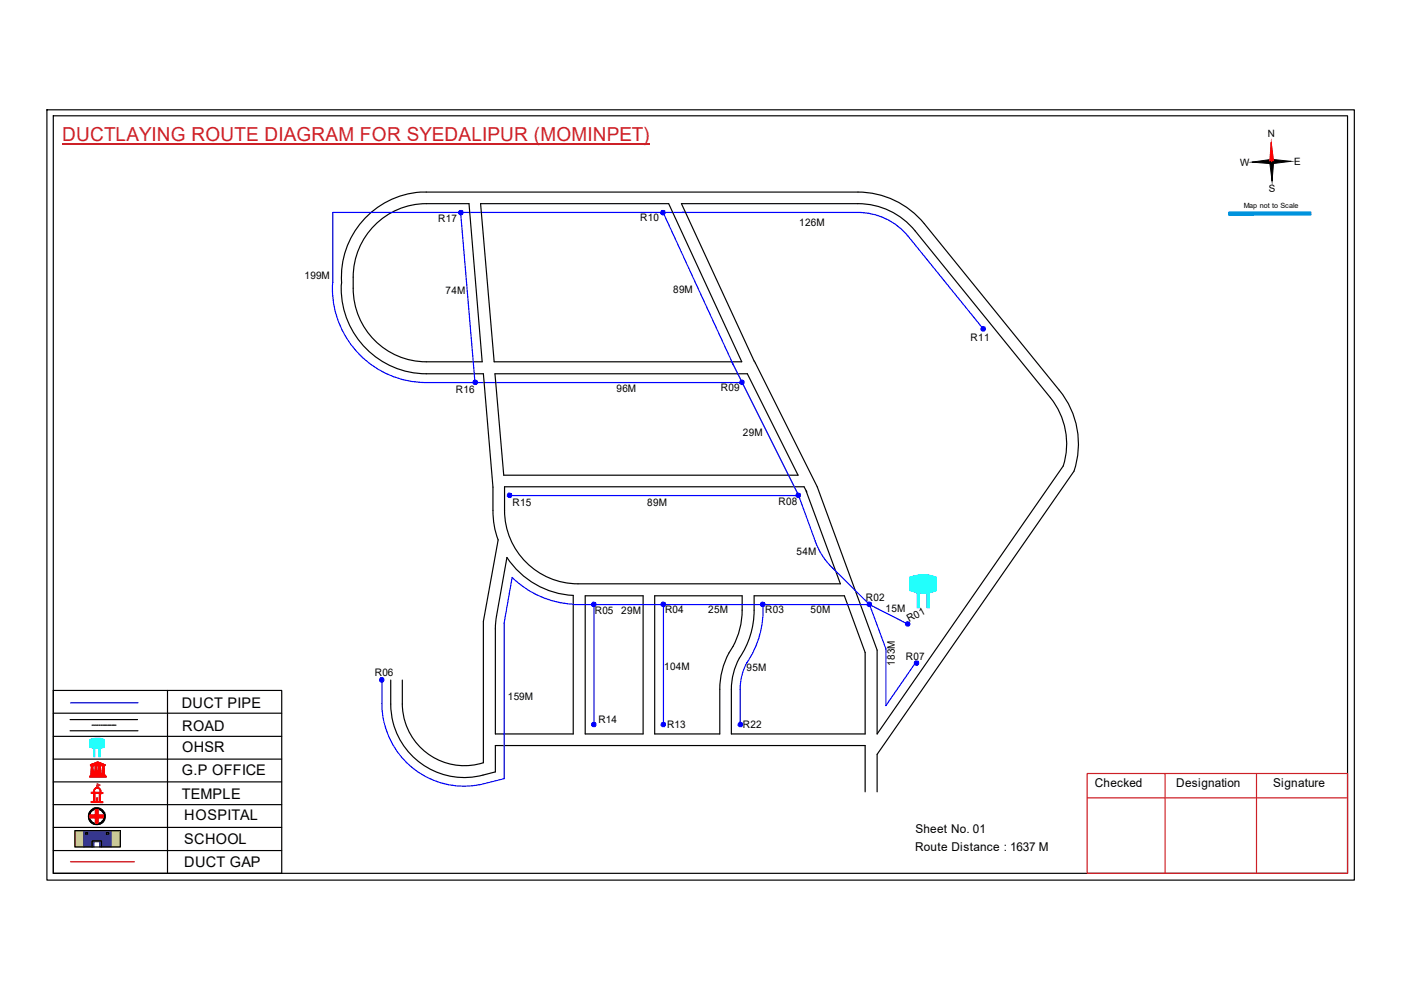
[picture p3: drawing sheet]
<svg xmlns="http://www.w3.org/2000/svg" width="297mm" height="210mm" viewBox="0 0 297 210" stroke-linecap="round" stroke-linejoin="round" font-family="sans-serif">
<path d="M11.3 151.2h48.4M11.3 156.1h48.4M14.9 152.6h14.3M14.9 154.9h14.3M35.5 146.4v38.8M11.3 175.4h48.4M11.3 161h48.4M11.3 165.8h48.4M11.3 170.6h48.4M11.3 180.3h48.4" fill="none" stroke="#000" stroke-width=".25"/>
<path d="M21 158.6h.3v1.8h-.3z" fill-rule="evenodd" fill="#0ffffc"/>
<path d="M21 158.6h.3v1.8h-.3z" fill="none" stroke="#0ffffc" stroke-width=".21"/>
<path d="M19.9 158.6h.2v1.8h-.2z" fill-rule="evenodd" fill="#0ffffc"/>
<path d="M19 156.9l1.6-.4 1.5 .3v1.6l-1.5 .3-1.6-.4zM19.9 158.6h.2v1.8h-.2z" fill="none" stroke="#0ffffc" stroke-width=".21"/>
<path d="M19 156.8a4 4 0 0 1 3.1 0v1.7a4.5 4.5 0 0 1-3-.1z" fill-rule="evenodd" fill="#0ffffc"/>
<path d="M19 156.8a4 4 0 0 1 3.1 0v1.7a4.5 4.5 0 0 1-3-.1z" fill="none" stroke="#0ffffc" stroke-width=".21"/>
<path d="M19 164.6h3.5v.2h-3.5zM19.2 164.3h3.1v.2h-3.1zM19.2 162.1l1.5-.6 1.6 .7zM19.3 162.4l.6-.1-.2 .1 .1 1.7h-.5l.1-1.7zM19.3 164.2h2.8v.1h-2.8zM19.5 162.1l1.2-.5 1.3 .5zM20.1 162.3h.5v1.8h-.5zM20.7 161.7l.2 .1-.2 .3zM20.9 162.3h.5v1.8h-.5zM21.6 162.3l.6 .1h-.1v1.7h-.4l.1-1.7z" fill="none" stroke="#f00" stroke-width=".21"/>
<path d="M21.6 162.3h.5v1.8h-.5z" fill-rule="evenodd" fill="#f00"/>
<path d="M21.6 162.3h.5v1.8h-.5z" fill="none" stroke="#f00" stroke-width=".21"/>
<path d="M20.9 162.3h.5v1.8h-.5z" fill-rule="evenodd" fill="#f00"/>
<path d="M20.9 162.3h.5v1.8h-.5z" fill="none" stroke="#f00" stroke-width=".21"/>
<path d="M20.1 162.3h.5v1.8h-.5z" fill-rule="evenodd" fill="#f00"/>
<path d="M20.1 162.3h.5v1.8h-.5z" fill="none" stroke="#f00" stroke-width=".21"/>
<path d="M19.3 162.3h.5v1.8h-.5z" fill-rule="evenodd" fill="#f00"/>
<path d="M19.3 162.3h.5v1.8h-.5z" fill="none" stroke="#f00" stroke-width=".21"/>
<path d="M20.6 161.7h.4v.4h-.4z" fill-rule="evenodd" fill="#f00"/>
<path d="M19 164.6h3.6v.2h-3.6zM19 164.7h3.6M19.2 164.3h3.1v.2h-3.1zM19.2 164.4h3.1M19.3 164.2h2.8v.1h-2.8zM19.3 164.3h2.8M20.6 161.7h.4v.4h-.4z" fill="none" stroke="#f00" stroke-width=".21"/>
<path d="M19.2 162.1l1-.4a.94 .94 0 0 1 1.1 0l1 .4v.2h-3.1zM19.9 162.1h.7l-.1-.3zM21 161.8l-.1 .3h.7z" fill-rule="evenodd" fill="#f00"/>
<path d="M19.2 162.1l1-.4a.94 .94 0 0 1 1.1 0l1 .4v.2h-3.1zM19.9 162.1l.6-.3 .1 .3zM20.1 168.1h1l-.1 1.9-.9-.1zM20.1 167.2a.73 .73 0 0 1 .9-.2 .73 .73 0 0 1 .4 .9v.2h.4v.1h-.5v1.7l.5 .1v.2l-2.5-.1v-.2h.6v-1.8h-.5v-.1h.5v-.4zM20.1 167.3a.55 .55 0 0 1 1 0l.2 .8-1.4-.1zM20.5 169.2l.1 .6zM20.6 166.5l.1 .5zM21 161.8l.6 .3h-.7z" fill="none" stroke="#f00" stroke-width=".21"/>
<path d="M20.6 166.2l.6 .3-.5 .3z" fill="none" stroke="#e66000" stroke-width=".21"/>
<path d="M20 167.2a.8 .8 0 0 1 1.4 .3v.5l.4 .1v.1l-.5 .1v1.5l.1 .2h.4v.2h-2.5v-.3l.6-.1v-1.6h-.6v-.2h.5zM20.1 167.4l-.2 .6h1.3l-.1-.6-.2-.3h-.5zM20.1 168.3v1.6h.9v-1.7zM20.4 169.2h.3l-.1 .7h-.2z" fill-rule="evenodd" fill="#f00"/>
<path d="M20 167.2a.8 .8 0 0 1 1.4 .3v.5l.4 .1v.1l-.5 .1v1.5l.1 .2h.4v.2h-2.5v-.3l.6-.1v-1.6h-.6v-.2h.5zM20.1 167.4l.3-.3h.5l.2 .3 .1 .6h-1.3zM20.1 168.3l.9-.1v1.7h-.9zM20.4 169.2h.3l-.1 .7h-.2z" fill="none" stroke="#f00" stroke-width=".21"/>
<path d="M20.6 166.5v.5z" fill="#f00"/>
<path d="M20.6 166.5v.5z" fill="none" stroke="#f00" stroke-width=".21"/>
<path d="M20.6 166.5v.5z" fill="#f00"/>
<path d="M20.6 166.5v.5z" fill="none" stroke="#f00" stroke-width=".21"/>
<path d="M20.6 166.5v.5z" fill="#f00"/>
<path d="M20.6 166.5v.5zM20.6 166.5v.5" fill="none" stroke="#f00" stroke-width=".21"/>
<path d="M20.7 166.8l-.1 .2z" fill="#f00"/>
<path d="M20.7 166.8l-.1 .2z" fill="none" stroke="#f00" stroke-width=".21"/>
<path d="M20.7 166.8v.2z" fill="#f00"/>
<path d="M20.7 166.8v.2z" fill="none" stroke="#f00" stroke-width=".21"/>
<path d="M20.6 167h.1z" fill="#f00"/>
<path d="M20.6 167h.1z" fill="none" stroke="#f00" stroke-width=".21"/>
<path d="M20.6 167h.1z" fill="#f00"/>
<path d="M20.6 167h.1z" fill="none" stroke="#f00" stroke-width=".21"/>
<path d="M20.6 166.2l.6 .3-.6 .3z" fill-rule="evenodd" fill="#e66000"/>
<path d="M20.6 166.2l.6 .3-.6 .3z" fill="none" stroke="#e66000" stroke-width=".21"/>
<path d="M11.3 146.4h48.4v38.8h-48.4zM19.5 153.8h.4M20 153.8h.3M20.4 153.8h.4M21 153.8h.2M21.4 153.8h.3M21.9 153.8h.3M22.3 153.8h.3M22.8 153.8h.4M23.2 153.8h.4M23.7 153.8h.4M24.2 153.8h.4" fill="none" stroke="#000" stroke-width=".25"/>
<path d="M14.9 149h14.3" fill="none" stroke="#00f" stroke-width=".25"/>
<g fill="none" stroke="#000" stroke-width=".21">
<path d="M19.3 172a1.38 1.38 0 0 1 2.4 .2 1.49 1.49 0 0 1-.8 2.4 1.59 1.59 0 0 1-1.7-.8 1.59 1.59 0 0 1 .1-1.8z"/>
<circle cx="20.5" cy="173" r="1.81"/>
<circle cx="20.5" cy="173.1" r="1.78"/>
<circle cx="20.5" cy="173.1" r="1.59"/>
</g>
<path d="M18.7 173a1.81 1.81 0 0 1 3.6 0 1.81 1.81 0 0 1-3.6 0zM19.3 172a1.55 1.55 0 0 0 .2 2.2 1.55 1.55 0 0 0 2.2-.1 1.55 1.55 0 0 0-.2-2.2l-.4-.2a1.37 1.37 0 0 0-1.8 .3z" fill-rule="evenodd" fill="#000"/>
<path d="M19.1 172.8h1.2v-1.1h.5v1.1h1.1v.6h-1.1v1.1h-.5v-1.1h-1.2z" fill="none" stroke="#f00" stroke-width=".25"/>
<path d="M19.1 172.8h1.1v-1.1h.6v1.1h1.1v.6h-1.1v1.1h-.6v-1.1h-1.1z" fill-rule="evenodd" fill="#f00"/>
<path d="M19.1 172.8h1.1v-1.1h.6v1.1h1.1v.6h-1.1v1.1h-.6v-1.1h-1.1z" fill="none" stroke="#f00" stroke-width=".21"/>
<path d="M14.9 182.7h13.6" fill="none" stroke="#f00" stroke-width=".25"/>
<path d="M15.9 176.1h1.9v3.5h-1.9zM23.6 176.1h1.9v3.5h-1.9z" fill-rule="evenodd" fill="#c8c92d"/>
<path d="M15.9 176.1h1.9v3.5h-1.9zM23.6 176.1h1.9v3.5h-1.9z" fill="none" stroke="#c8c92d" stroke-width=".21"/>
<path d="M17.7 176.1h5.9v3.5h-2.5v-1.1h-1.2v1.1h-2.2zM18.2 176.5v.4h.3v-.4zM22.6 176.5v.4h.4v-.4z" fill-rule="evenodd" fill="#293189"/>
<path d="M17.7 176.1h5.9v3.5h-2.5v-1.1h-1.2v1.1h-2.2zM18.2 176.5h.3v.4h-.3zM22.6 176.5h.4v.4h-.4z" fill="none" stroke="#293189" stroke-width=".21"/>
<path d="M9.9 23.3h277.2v163.3h-277.2zM11.3 24.6h274.4v160.6h-274.4zM15.9 176.1h9.6v3.5h-9.6zM18.2 176.5h.4v.4h-.4zM19.5 179.6v-1.3h2v1.3M22.6 176.5h.5v.4h-.5z" fill="none" stroke="#000" stroke-width=".25"/>
<path d="M13.2 30.4h124.5M230.5 164h55.2v21.2h-55.2zM230.5 169.2h55.2M247 164v21.2M266.4 164v21.2" fill="none" stroke="#cd2027" stroke-width=".25"/>
<path d="M265.5 34.4l4.1-.6v.9zM269.6 33.8l4.1 .4-4.1 .5z" fill="#000"/>
<path d="M265.5 34.4l4.1-.6v.9zM269.6 33.8l4.1 .4-4.1 .5z" fill="none" stroke="#000" stroke-width=".21"/>
<path d="M269.5 30.2l.5 4.1h-.8z" fill="#f00"/>
<path d="M269.5 30.2l.5 4.1h-.8z" fill="none" stroke="#f00" stroke-width=".21"/>
<path d="M269.2 34.3h.8l-.3 4.1z" fill="#000"/>
<path d="M269.2 34.3h.8l-.3 4.1z" fill="none" stroke="#000" stroke-width=".21"/>
<path d="M269.5 30.2l.2 8.2" fill="none" stroke="#000" stroke-width=".25"/>
<path d="M269.5 30.2l.1 4.1" fill="none" stroke="#f00" stroke-width=".25"/>
<path d="M260.6 45h17.2v.6h-17.2z" fill-rule="evenodd" fill="#0093dd"/>
<path d="M260.6 45h17.2v.6h-17.2z" fill="none" stroke="#0093dd" stroke-width=".21"/>
<path d="M260.6 45h17.3v.6h-17.3z" fill="none" stroke="#0093dd" stroke-width=".25"/>
<path d="M79.4 47.8a15.4 15.4 0 0 1 11-4.6h9l2.8 33.5h-11.8a15.5 15.5 0 0 1-15.5-15.6 16.5 16.5 0 0 1 4.5-13.3zM101.9 43.2h39.9l15.5 33.5h-52.5zM144.5 43.2h37.4a15.5 15.5 0 0 1 12.1 5.7l28.7 35.4a15.6 15.6 0 0 1 2.7 14.5l-39.4 56.8v-17.8l-12.7-34.6-13.4-26.7zM104.9 79.2h53.6l10.7 21.6h-62.4zM107.5 118.2a17.9 17.9 0 0 0 14 8v29.4h-16.5l.1-23.2zM170.9 104.1l7.3 19.7h-55.6a15.6 15.6 0 0 1-15.6-15.6v-5h63.5l.6 1.1M124.1 126.3h12.3v29.3h-12.3zM138.8 126.3h18.5v3.1a16 16 0 0 1-2.7 9 16.3 16.3 0 0 0-2 7.7v9.5h-13.8zM159.9 126.3h19.1l4.4 12v17.3h-28.3v-9.5a14.7 14.7 0 0 1 2.8-8.4 18.1 18.1 0 0 0 2-8.3zM82.8 144.2v5.1a15.6 15.6 0 0 0 19.6 15l2.6-.6v-5.6h78.4v9.8M85.3 144.2v5.1a13.2 13.2 0 0 0 17.2 12.4v-30l3.1-17.2a17.1 17.1 0 0 1-1.1-6.3v-4.9l-2-24.1h-12.1a18 18 0 0 1-18-19.3 18 18 0 0 1 18-19.2h91.5a18.2 18.2 0 0 1 14.1 6.7l28.6 35.3a18 18 0 0 1 3.1 17.2l-41.7 60v8" fill="none" stroke="#000" stroke-width=".25"/>
<g fill="none" stroke="#00f" stroke-width=".25">
<path d="M97.7 45l3 36.1M140.6 45l15 32.6M155.1 76.7l14.2 28.3M208.5 69.8l-15.9-19.7a13.7 13.7 0 0 0-10.7-5.1h-111.3v14.9a19.9 19.9 0 0 0 19.8 21.2h12.1M102.7 81.1h54.6M108 105.1h61.3M169.2 104.7l3.6 10a14.4 14.4 0 0 0 3.8 5.8l7.8 7.7M121.5 128.1a20 20 0 0 1-12.9-5.7l-1.7 9.7v33a25.1 25.1 0 0 1-10.6 1.5 17.5 17.5 0 0 1-15.3-17.3v-5.1M121.5 128.2h62.9M125.9 128.2v25.5M140.7 128.2v25.5M161.8 128.2a19.9 19.9 0 0 1-3.5 12.4"/>
<path d="M184.4 128.2l3.4 9.4v12l6.5-9.3M184.4 128.2l8.1 4.1M158.4 140.5a11.8 11.8 0 0 0-1.5 5.6v7.6"/>
</g>
<circle cx="81" cy="144.1" r=".49" fill="#00f"/>
<circle cx="81" cy="144.1" r=".49" fill="none" stroke="#00f" stroke-width=".21"/>
<circle cx="125.9" cy="128.1" r=".49" fill="#00f"/>
<circle cx="125.9" cy="128.1" r=".49" fill="none" stroke="#00f" stroke-width=".21"/>
<circle cx="125.9" cy="153.6" r=".49" fill="#00f"/>
<circle cx="125.9" cy="153.6" r=".49" fill="none" stroke="#00f" stroke-width=".21"/>
<circle cx="140.6" cy="153.6" r=".49" fill="#00f"/>
<circle cx="140.6" cy="153.6" r=".49" fill="none" stroke="#00f" stroke-width=".21"/>
<circle cx="140.6" cy="128.1" r=".49" fill="#00f"/>
<circle cx="140.6" cy="128.1" r=".49" fill="none" stroke="#00f" stroke-width=".21"/>
<circle cx="157" cy="153.6" r=".49" fill="#00f"/>
<circle cx="157" cy="153.6" r=".49" fill="none" stroke="#00f" stroke-width=".21"/>
<circle cx="161.7" cy="128.1" r=".49" fill="#00f"/>
<circle cx="161.7" cy="128.1" r=".49" fill="none" stroke="#00f" stroke-width=".21"/>
<circle cx="192.5" cy="132.2" r=".49" fill="#00f"/>
<circle cx="192.5" cy="132.2" r=".49" fill="none" stroke="#00f" stroke-width=".21"/>
<circle cx="184.3" cy="128.1" r=".49" fill="#00f"/>
<circle cx="184.3" cy="128.1" r=".49" fill="none" stroke="#00f" stroke-width=".21"/>
<circle cx="108.1" cy="105" r=".49" fill="#00f"/>
<circle cx="108.1" cy="105" r=".49" fill="none" stroke="#00f" stroke-width=".21"/>
<circle cx="100.8" cy="81" r=".49" fill="#00f"/>
<circle cx="100.8" cy="81" r=".49" fill="none" stroke="#00f" stroke-width=".21"/>
<circle cx="157.3" cy="81" r=".49" fill="#00f"/>
<circle cx="157.3" cy="81" r=".49" fill="none" stroke="#00f" stroke-width=".21"/>
<circle cx="169.3" cy="105" r=".49" fill="#00f"/>
<circle cx="169.3" cy="105" r=".49" fill="none" stroke="#00f" stroke-width=".21"/>
<circle cx="97.7" cy="45" r=".49" fill="#00f"/>
<circle cx="97.7" cy="45" r=".49" fill="none" stroke="#00f" stroke-width=".21"/>
<circle cx="140.6" cy="45" r=".49" fill="#00f"/>
<circle cx="140.6" cy="45" r=".49" fill="none" stroke="#00f" stroke-width=".21"/>
<circle cx="208.5" cy="69.7" r=".49" fill="#00f"/>
<circle cx="208.5" cy="69.7" r=".49" fill="none" stroke="#00f" stroke-width=".21"/>
<circle cx="194.3" cy="140.5" r=".49" fill="#00f"/>
<circle cx="194.3" cy="140.5" r=".49" fill="none" stroke="#00f" stroke-width=".21"/>
<path d="M196.6 125.6h.5v3.3h-.5z" fill-rule="evenodd" fill="#0ffffc"/>
<path d="M196.6 125.6h.5v3.3h-.5z" fill="none" stroke="#0ffffc" stroke-width=".21"/>
<path d="M194.4 125.6h.5v3.3h-.5z" fill-rule="evenodd" fill="#0ffffc"/>
<path d="M192.9 122.4a7.1 7.1 0 0 1 5.6 0v2.8a7.5 7.5 0 0 1-5.6-.1zM194.4 125.6h.5v3.3h-.5z" fill="none" stroke="#0ffffc" stroke-width=".21"/>
<path d="M192.9 122.3h.2a7.3 7.3 0 0 1 5.4 0v2.9a7.8 7.8 0 0 1-5.6 0z" fill-rule="evenodd" fill="#0ffffc"/>
<path d="M192.9 122.3h.2a7.3 7.3 0 0 1 5.4 0v2.9a7.8 7.8 0 0 1-5.6 0z" fill="none" stroke="#0ffffc" stroke-width=".21"/>
<text font-size="4.1" fill="#cd2027" x="13.2" y="29.9">DUCTLAYING ROUTE DIAGRAM FOR SYEDALIPUR (MOMINPET)</text>
<g font-size="3.1">
<text x="38.6" y="150">DUCT PIPE</text>
<text x="38.6" y="154.9">ROAD</text>
<text x="38.6" y="159.5">OHSR</text>
<text x="38.6" y="164.3">G.P OFFICE</text>
<text x="38.6" y="169.3">TEMPLE</text>
<text x="39.1" y="173.9">HOSPITAL</text>
<text x="39.1" y="179">SCHOOL</text>
<text x="39.1" y="183.8">DUCT GAP</text>
</g>
<g font-size="2.6">
<text x="232.1" y="167">Checked</text>
<text x="249.4" y="167">Designation</text>
<text x="270" y="167">Signature</text>
<text x="194.1" y="176.6">Sheet No. 01</text>
<text x="194" y="180.3">Route Distance : 1637 M</text>
</g>
<g font-size="2.2">
<text x="92.9" y="47.1">R17</text>
<text x="135.8" y="46.9">R10</text>
<text x="169.5" y="48">126M</text>
<text x="64.6" y="59.1">199M</text>
<text x="94.4" y="62.4">74M</text>
<text x="142.7" y="62.1">89M</text>
<text x="205.8" y="72.3">R11</text>
<text x="96.6" y="83.3">R16</text>
<text x="130.7" y="83.1">96M</text>
<text x="152.9" y="83">R09</text>
<text x="157.5" y="92.4">29M</text>
<text x="108.7" y="107.3">R15</text>
<text x="137.2" y="107.3">89M</text>
<text x="165.1" y="107">R08</text>
<text x="168.9" y="117.6">54M</text>
<text x="126.1" y="130.1">R05</text>
<text x="131.7" y="130.2">29M</text>
<text x="141" y="130">R04</text>
<text x="150.2" y="130">25M</text>
<text x="162.3" y="129.9">R03</text>
<text x="171.8" y="130">50M</text>
<text x="183.6" y="127.3">R02</text>
<text x="187.7" y="129.7">15M</text>
<text x="192.7" y="131.9" transform="rotate(-28 192.7 131.9)">R01</text>
<text x="79.5" y="143.3">R06</text>
<text x="140.8" y="142.2">104M</text>
<text x="158.3" y="142.3">95M</text>
<text x="189.7" y="141.2" transform="rotate(-90 189.7 141.2)">183M</text>
<text x="192.1" y="140">R07</text>
<text x="107.7" y="148.4">159M</text>
<text x="126.9" y="153.2">R14</text>
<text x="141.4" y="154.3">R13</text>
<text x="157.5" y="154.3">R22</text>
</g>
<g font-size="2.1">
<text x="268.8" y="29.1" transform="rotate(-1 268.8 29.1)">N</text>
<text x="262.9" y="35.1" transform="rotate(-1 262.9 35.1)">W</text>
<text x="274.4" y="35" transform="rotate(-1 274.4 35)">E</text>
<text x="269" y="40.7" transform="rotate(-1 269 40.7)">S</text>
</g>
<text font-size="1.5" x="263.7" y="44.2">Map not to Scale</text>
</svg>
